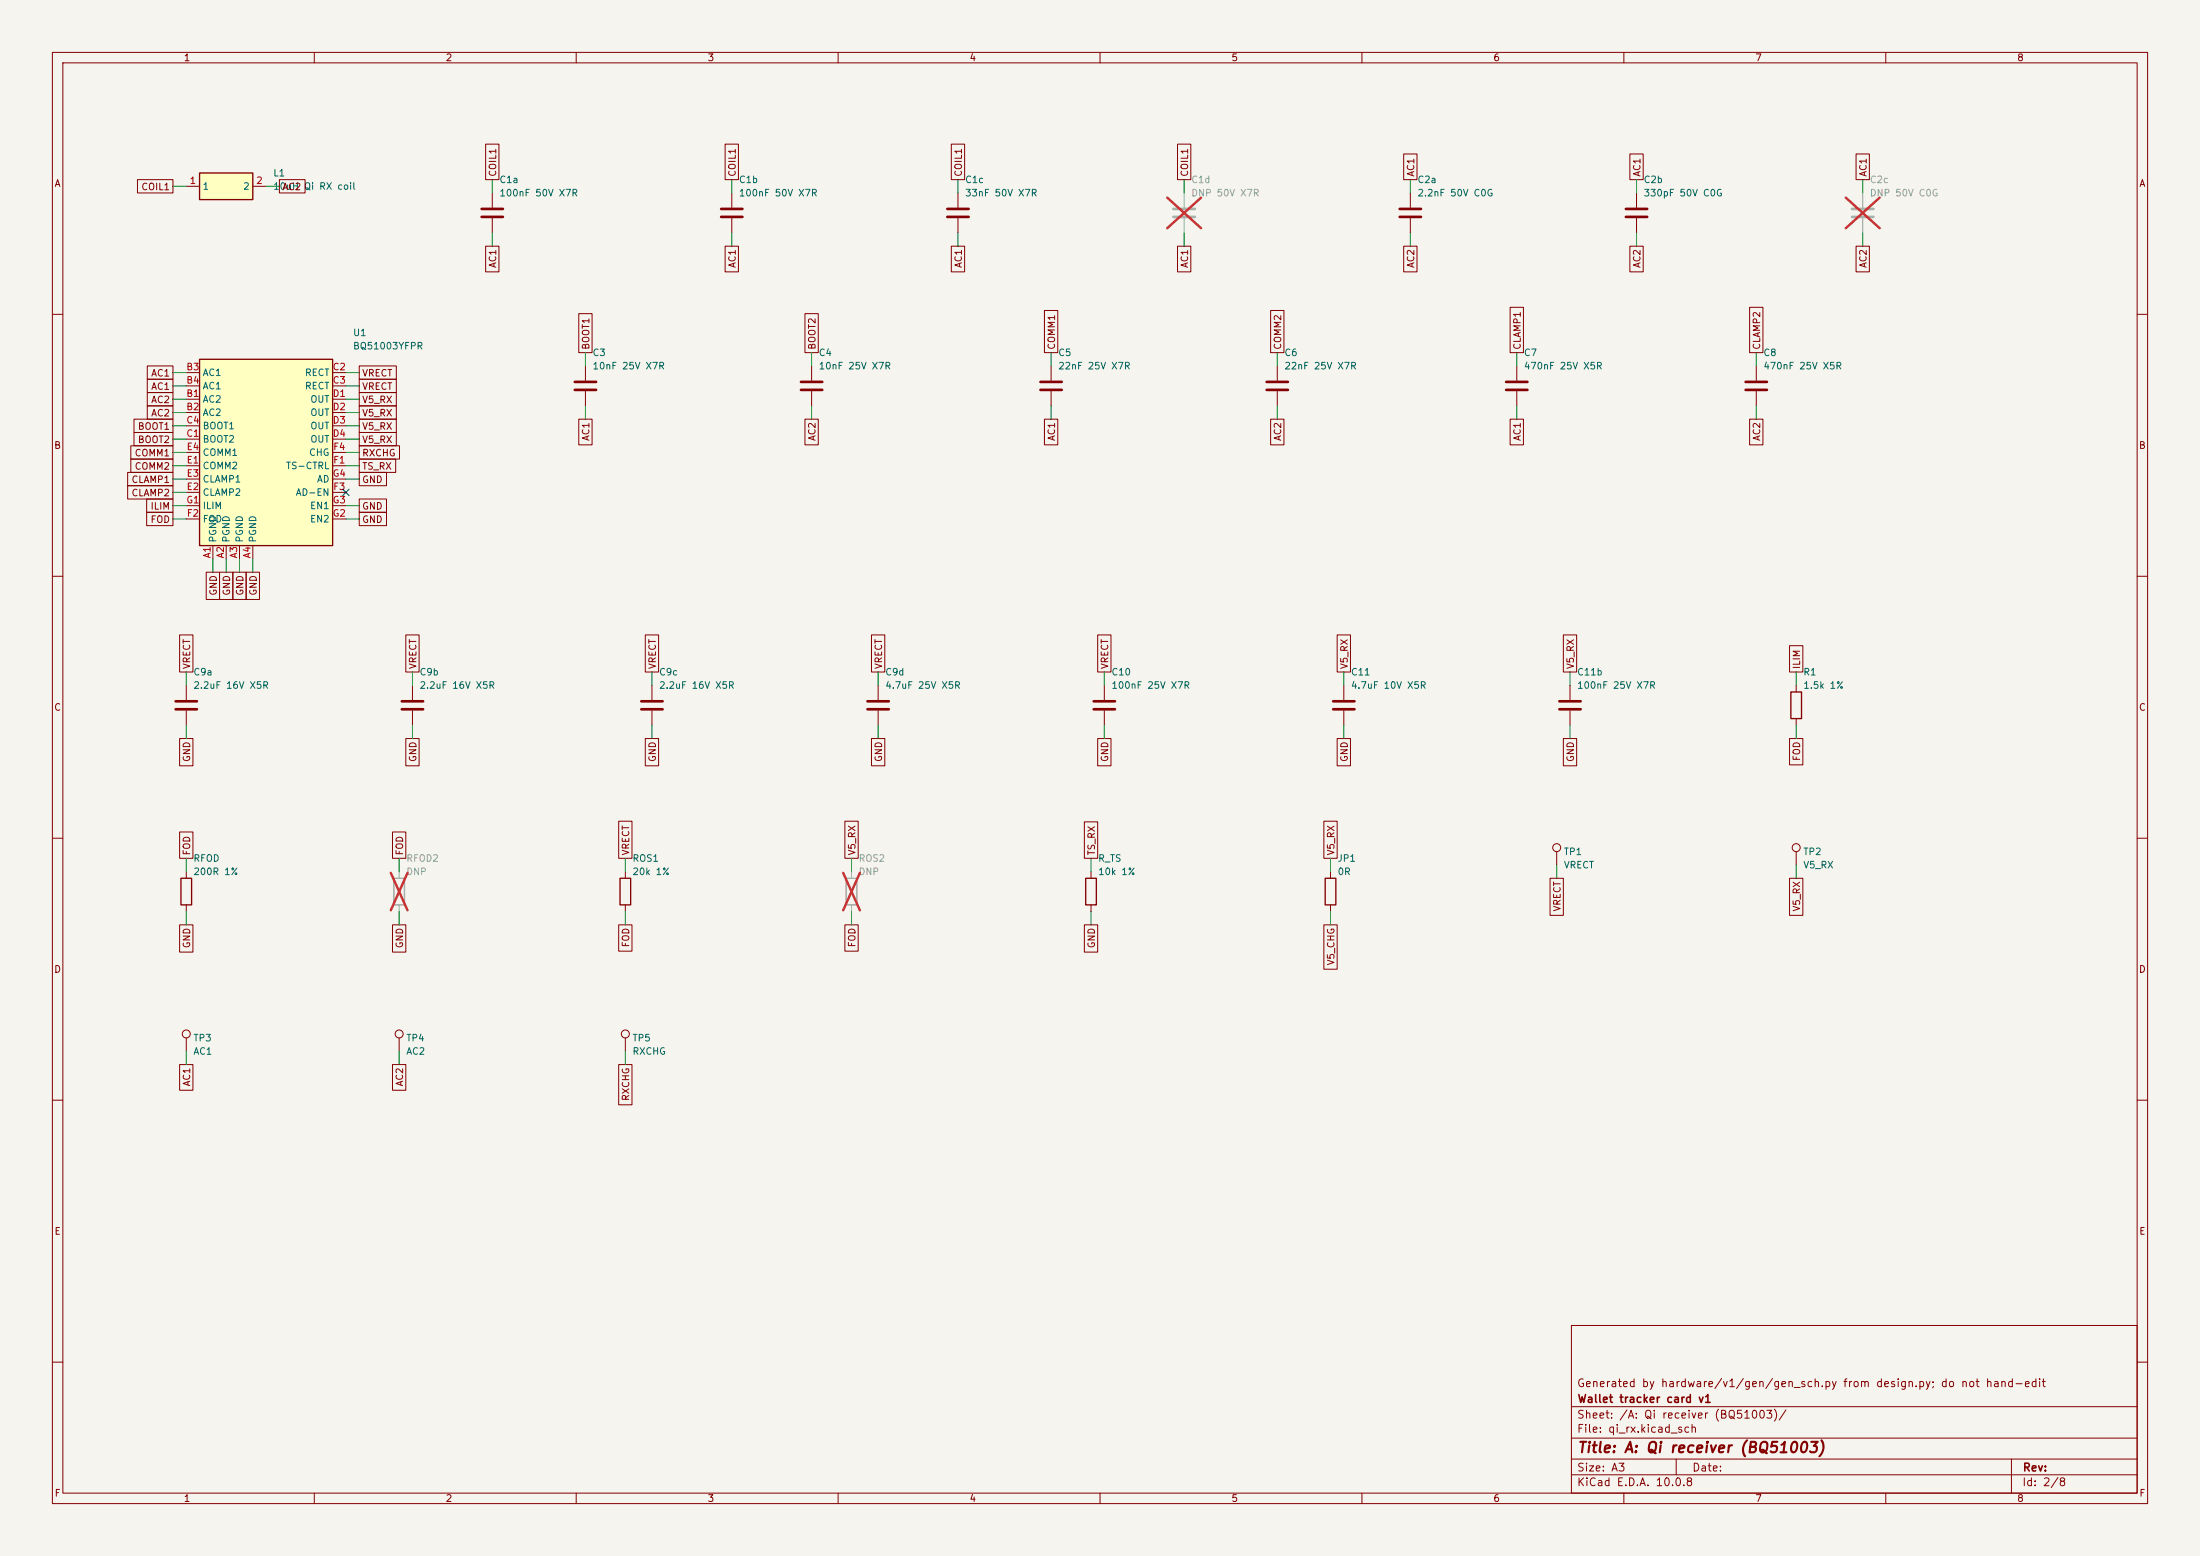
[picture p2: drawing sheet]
<svg xmlns="http://www.w3.org/2000/svg" width="420mm" height="297mm" viewBox="0 0 420 297" stroke-linecap="round" stroke-linejoin="round" font-family="sans-serif">
<path d="M0 0h420v297h-420z" fill="#f5f4ef" stroke="#f5f4ef" stroke-width=".19"/>
<g fill="none" stroke="#840000" stroke-width=".19">
<path d="M10 10h400v277h-400zM12 12h396v273h-396zM60 10v2M110 10v2M160 10v2M210 10v2M260 10v2M310 10v2M360 10v2M94 36.8v2.8M139.7 36.8v2.8M182.9 36.8v2.8"/>
<path d="M312.4 36.8v2.8M94 41.7v2.8M139.7 41.7v2.8M182.9 41.7v2.8M312.4 41.7v2.8M10 60h2M111.8 69.9v2.7M111.8 74.7v2.8M154.9 69.9v2.7M154.9 74.7v2.8M335.3 69.9v2.7M335.3 74.7v2.8"/>
<path d="M408 60h2M10 110h2M408 110h2M299.7 130.8v2.8M299.7 135.6v2.8M342.9 130.8v1.3M342.9 137.2v1.2M10 160h2M408 160h2M254 166.4v1.2M254 172.7v1.3M297.2 162.6v2.5"/>
<path d="M342.9 162.6v2.5M35.6 198.1v2.6M119.4 198.1v2.6M10 210h2M408 210h2M300 253h108v32h-108zM10 260h2M300 278.5h108M300 274.5h108M300 268.5h108M320 278.5v3M384 278.5v6.5"/>
<path d="M408 260h2M60 285v2M110 285v2M160 285v2M210 285v2M260 285v2M300 281.5h108M310 285v2M360 285v2"/>
<circle cx="297.2" cy="161.8" r=".76"/>
<circle cx="342.9" cy="161.8" r=".76"/>
<circle cx="35.6" cy="197.4" r=".76"/>
<circle cx="119.4" cy="197.4" r=".76"/>
</g>
<path d="M224 39.9h4.1M353.6 39.9h4M224 41.4h4.1M353.6 41.4h4" fill="none" stroke="#9c9b98" stroke-width=".51"/>
<path d="M226.1 36.8v2.8M355.6 36.8v2.8M226.1 41.7v2.8M355.6 41.7v2.8M162.6 166.4v1.2M162.6 172.7v1.3" fill="none" stroke="#9c9b98" stroke-width=".19"/>
<path d="M222.8 37.7l6.5 5.9M229.3 37.7l-6.5 5.9M352.4 37.7l6.4 5.9M358.8 37.7l-6.4 5.9M161 166.6l3.2 7.2M164.2 166.6l-3.2 7.2" fill="none" stroke="#e12e31" stroke-width=".46"/>
<g fill="none" stroke="#840000" stroke-width=".51">
<path d="M91.9 39.9h4.1M137.7 39.9h4M180.8 39.9h4.1M310.4 39.9h4.1M91.9 41.4h4.1M137.7 41.4h4M180.8 41.4h4.1M310.4 41.4h4.1M109.7 72.9h4.1M109.7 74.4h4.1M152.9 72.9h4.1M152.9 74.4h4.1"/>
<path d="M333.2 72.9h4.1M333.2 74.4h4.1M297.7 133.9h4.1M297.7 135.4h4.1"/>
</g>
<path d="M341.9 132.1h2v5.1h-2zM253 167.6h2v5.1h-2z" fill="none" stroke="#840000" stroke-width=".25"/>
<path d="M161.5 167.6h2.1v5.1h-2.1z" fill="none" stroke="#9c9b98" stroke-width=".25"/>
<path d="M38.1 33h10.2v5.1h-10.2z" fill="#ffffc2"/>
<path d="M38.1 33h10.2v5.1h-10.2zM207.3 167.6h2v5.1h-2z" fill="none" stroke="#840000" stroke-width=".25"/>
<path d="M35.6 35.6h2.5M48.3 35.6h2.5M200.7 69.9v2.7M200.7 74.7v2.8M78.7 130.8v2.8M78.7 135.6v2.8M210.8 130.8v2.8M210.8 135.6v2.8M256.5 130.8v2.8M256.5 135.6v2.8M208.3 166.4v1.2M208.3 172.7v1.3" fill="none" stroke="#840000" stroke-width=".19"/>
<path d="M198.6 72.9h4.1M198.6 74.4h4.1M76.7 133.9h4.1M76.7 135.4h4.1M208.8 133.9h4.1M208.8 135.4h4.1M254.5 133.9h4.1M254.5 135.4h4.1" fill="none" stroke="#840000" stroke-width=".51"/>
<path d="M38.1 68.6h25.4v35.5h-25.4z" fill="#ffffc2"/>
<path d="M38.1 68.6h25.4v35.5h-25.4zM34.5 167.6h2.1v5.1h-2.1zM118.4 167.6h2v5.1h-2z" fill="none" stroke="#840000" stroke-width=".25"/>
<g fill="none" stroke="#840000" stroke-width=".19">
<path d="M26.2 34.3h6.8v2.5h-6.8zM53.3 34.3h4.9v2.5h-4.9zM92.7 27.5h2.6v6.8h-2.6zM138.4 27.5h2.6v6.8h-2.6zM181.6 27.5h2.6v6.8h-2.6zM224.8 27.5h2.5v6.8h-2.5zM268 29.4h2.5v4.9h-2.5zM269.2 36.8v2.8M311.1 29.4h2.6v4.9h-2.6zM354.3 29.4h2.6v4.9h-2.6zM92.7 47h2.6v4.9h-2.6zM110.5 59.9h2.5v7.4h-2.5z"/>
<path d="M138.4 47h2.6v4.9h-2.6zM153.7 59.9h2.5v7.4h-2.5zM181.6 47h2.6v4.9h-2.6zM199.4 59.3h2.5v8h-2.5zM224.8 47h2.5v4.9h-2.5zM242.6 59.3h2.5v8h-2.5zM268 47h2.5v4.9h-2.5zM269.2 41.7v2.8M288.3 58.7h2.5v8.6h-2.5zM311.1 47h2.6v4.9h-2.6zM334 58.7h2.6v8.6h-2.6zM354.3 47h2.6v4.9h-2.6z"/>
<path d="M28.1 77.5h4.9v2.5h-4.9zM28.1 74.9h4.9v2.6h-4.9zM28.1 72.4h4.9v2.5h-4.9zM28.1 69.8h4.9v2.6h-4.9zM35.6 76.2h2.5M35.6 78.7h2.5M35.6 71.1h2.5M35.6 73.7h2.5M63.5 76.2h2.5M63.5 78.7h2.5M63.5 71.1h2.5M63.5 73.7h2.5"/>
<path d="M68.6 74.9h7.1v2.6h-7.1zM68.6 77.5h7.1v2.5h-7.1zM68.6 72.4h7.1v2.5h-7.1zM68.6 69.8h7.1v2.6h-7.1zM243.8 69.9v2.7M243.8 74.7v2.8M289.6 69.9v2.7M289.6 74.7v2.8M24.4 90.2h8.6v2.5h-8.6zM24.4 92.7h8.6v2.6h-8.6zM25 85.1h8v2.5h-8zM25 87.6h8v2.6h-8z"/>
<path d="M25.6 82.5h7.4v2.6h-7.4zM25.6 80h7.4v2.6h-7.4zM28 97.8h5v2.5h-5zM28 95.2h5v2.6h-5zM35.6 83.8h2.5M35.6 81.3h2.5M35.6 88.9h2.5M35.6 94h2.5M35.6 91.4h2.5M35.6 86.4h2.5M35.6 99.1h2.5M35.6 96.5h2.5"/>
<path d="M63.5 83.8h2.5M63.5 81.3h2.5M63.5 88.9h2.5M63.5 94h2.5M63.5 91.4h2.5M63.5 86.4h2.5M63.5 99.1h2.5M63.5 96.5h2.5M68.6 97.8h5.2v2.5h-5.2zM68.6 95.2h5.2v2.6h-5.2zM68.6 87.6h6.9v2.6h-6.9zM68.6 85.1h7.7v2.5h-7.7z"/>
<path d="M68.6 82.5h7.1v2.6h-7.1zM68.6 80h7.1v2.6h-7.1zM68.6 90.2h5.2v2.5h-5.2zM110.5 80h2.5v4.9h-2.5zM153.7 80h2.5v4.9h-2.5zM199.4 80h2.5v4.9h-2.5zM242.6 80h2.5v4.9h-2.5zM288.3 80h2.5v4.9h-2.5zM334 80h2.6v4.9h-2.6zM39.4 109.2h2.5v5.2h-2.5zM40.6 104.1v2.6M41.9 109.2h2.6v5.2h-2.6z"/>
<path d="M43.2 104.1v2.6M44.4 109.2h2.6v5.2h-2.6zM45.7 104.1v2.6M47 109.2h2.5v5.2h-2.5zM48.3 104.1v2.6M34.3 121.2h2.5v7.1h-2.5zM35.6 130.8v2.8M35.6 135.6v2.8M77.5 121.2h2.5v7.1h-2.5zM123.2 121.2h2.5v7.1h-2.5zM124.5 130.8v2.8M124.5 135.6v2.8"/>
<path d="M166.4 121.2h2.5v7.1h-2.5zM167.6 130.8v2.8M167.6 135.6v2.8M209.5 121.2h2.6v7.1h-2.6zM255.3 121.2h2.5v7.1h-2.5zM298.4 121.2h2.6v7.1h-2.6zM341.6 123.2h2.6v5.1h-2.6zM34.3 158.8h2.5v5h-2.5zM34.3 141h2.5v5.2h-2.5zM74.9 158.8h2.6v5h-2.6zM77.5 141h2.5v5.2h-2.5zM118.1 156.8h2.6v7h-2.6z"/>
<path d="M123.2 141h2.5v5.2h-2.5zM161.3 156.8h2.5v7h-2.5zM166.4 141h2.5v5.2h-2.5zM207 156.9h2.6v6.9h-2.6zM209.5 141h2.6v5.2h-2.6zM252.7 156.8h2.6v7h-2.6zM255.3 141h2.5v5.2h-2.5zM298.4 141h2.6v5.2h-2.6zM341.6 141h2.6v5h-2.6zM34.3 176.5h2.5v5.2h-2.5zM35.6 166.4v1.2M35.6 172.7v1.3"/>
<path d="M74.9 176.5h2.6v5.2h-2.6zM118.1 176.5h2.6v5.1h-2.6zM119.4 166.4v1.2M119.4 172.7v1.3M161.3 176.5h2.5v5.1h-2.5zM207 176.5h2.6v5.2h-2.6zM252.7 176.5h2.6v8.5h-2.6zM295.9 167.6h2.6v7.1h-2.6zM341.6 167.6h2.6v7.1h-2.6zM76.2 198.1v2.6M34.3 203.2h2.5v4.9h-2.5zM74.9 203.2h2.6v4.9h-2.6z"/>
<path d="M118.1 203.2h2.6v7.7h-2.6z"/>
<circle cx="76.2" cy="197.4" r=".76"/>
</g>
<path d="M267.2 39.9h4.1M267.2 41.4h4.1M241.8 72.9h4.1M241.8 74.4h4.1M287.5 72.9h4.1M287.5 74.4h4.1M33.5 133.9h4.1M33.5 135.4h4.1M122.4 133.9h4.1M122.4 135.4h4.1M165.6 133.9h4.1M165.6 135.4h4.1" fill="none" stroke="#840000" stroke-width=".51"/>
<path d="M75.2 167.6h2v5.1h-2z" fill="none" stroke="#9c9b98" stroke-width=".25"/>
<path d="M76.2 166.4v1.2M76.2 172.7v1.3" fill="none" stroke="#9c9b98" stroke-width=".19"/>
<path d="M74.6 166.6l3.2 7.2M77.8 166.6l-3.2 7.2" fill="none" stroke="#e12e31" stroke-width=".46"/>
<g fill="none" stroke="#009600" stroke-width=".19">
<path d="M33 35.6h2.6M50.8 35.6h2.5M94 34.3v2.5M139.7 34.3v2.5M182.9 34.3v2.5M226.1 34.3v2.5M269.2 34.3v2.5M312.4 34.3v2.5M355.6 34.3v2.5M94 44.5v2.5M139.7 44.5v2.5M182.9 44.5v2.5"/>
<path d="M226.1 44.5v2.5M269.2 44.5v2.5M312.4 44.5v2.5M355.6 44.5v2.5M33 71.1h2.6M33 73.7h2.6M33 76.2h2.6M33 78.7h2.6M66 71.1h2.6M66 73.7h2.6M66 76.2h2.6M66 78.7h2.6"/>
<path d="M111.8 67.3v2.6M111.8 77.5v2.5M154.9 67.3v2.6M154.9 77.5v2.5M200.7 67.3v2.6M200.7 77.5v2.5M243.8 67.3v2.6M243.8 77.5v2.5M289.6 67.3v2.6M289.6 77.5v2.5M335.3 67.3v2.6M335.3 77.5v2.5"/>
<path d="M33 99.1h2.6M33 96.5h2.6M33 91.4h2.6M33 88.9h2.6M33 86.4h2.6M33 81.3h2.6M33 83.8h2.6M33 94h2.6M66 99.1h2.6M66 96.5h2.6M66 91.4h2.6M66 88.9h2.6"/>
<path d="M66 86.4h2.6M66 81.3h2.6M66 83.8h2.6M40.6 106.7v2.5M43.2 106.7v2.5M45.7 106.7v2.5M48.3 106.7v2.5M35.6 128.3v2.5M35.6 138.4v2.6M78.7 128.3v2.5M78.7 138.4v2.6M124.5 128.3v2.5"/>
<path d="M124.5 138.4v2.6M167.6 128.3v2.5M167.6 138.4v2.6M210.8 128.3v2.5M210.8 138.4v2.6M256.5 128.3v2.5M256.5 138.4v2.6M299.7 128.3v2.5M299.7 138.4v2.6M342.9 128.3v2.5M342.9 138.4v2.6M35.6 163.8v2.6"/>
<path d="M35.6 174v2.5M76.2 163.8v2.6M76.2 174v2.5M119.4 163.8v2.6M119.4 174v2.5M162.6 163.8v2.6M162.6 174v2.5M208.3 163.8v2.6M208.3 174v2.5M254 163.8v2.6M254 174v2.5M297.2 165.1v2.5"/>
<path d="M342.9 165.1v2.5M35.6 200.7v2.5M76.2 200.7v2.5M119.4 200.7v2.5"/>
</g>
<path d="M65.4 93.4l1.2 1.2M66.6 93.4l-1.2 1.2" fill="none" stroke="#000084" stroke-width=".19"/>
<text font-size="2" fill="#840000" x="301" y="277.8">Title: A: Qi receiver (BQ51003)</text>
<g font-size="1.5" fill="#840000">
<text x="300.9" y="265.1">Generated by hardware/v1/gen/gen_sch.py from design.py; do not hand-edit</text>
<text x="301" y="268.1">Wallet tracker card v1</text>
<text x="300.9" y="273.8">File: qi_rx.kicad_sch</text>
<text x="300.9" y="271.1">Sheet: /A: Qi receiver (BQ51003)/</text>
<text x="300.9" y="281.2">Size: A3</text>
<text x="322.9" y="281.2">Date:</text>
<text x="386" y="281.2">Rev:</text>
<text x="300.9" y="284">KiCad E.D.A. 10.0.8</text>
<text x="385.9" y="284">Id: 2/8</text>
</g>
<g font-size="1.3" fill="#840000">
<text x="35" y="12">1</text>
<text x="85" y="12">2</text>
<text x="135" y="12">3</text>
<text x="185" y="12">4</text>
<text x="235" y="12">5</text>
<text x="285" y="12">6</text>
<text x="335" y="12">7</text>
<text x="385" y="12">8</text>
<text x="10.3" y="36">A</text>
<text x="95" y="33.8" transform="rotate(-90 95 33.8)">COIL1</text>
<text x="140.8" y="33.8" transform="rotate(-90 140.8 33.8)">COIL1</text>
<text x="183.9" y="33.8" transform="rotate(-90 183.9 33.8)">COIL1</text>
<text x="227.1" y="33.8" transform="rotate(-90 227.1 33.8)">COIL1</text>
<text x="270.3" y="33.8" transform="rotate(-90 270.3 33.8)">AC1</text>
<text x="313.5" y="33.8" transform="rotate(-90 313.5 33.8)">AC1</text>
<text x="356.7" y="33.8" transform="rotate(-90 356.7 33.8)">AC1</text>
<text x="408.3" y="36">A</text>
<text x="26.9" y="36.6">COIL1</text>
<text x="53.8" y="36.6">AC2 Qi RX coil</text>
<text x="95" y="51.3" transform="rotate(-90 95 51.3)">AC1</text>
<text x="140.8" y="51.3" transform="rotate(-90 140.8 51.3)">AC1</text>
<text x="183.9" y="51.3" transform="rotate(-90 183.9 51.3)">AC1</text>
<text x="227.1" y="51.3" transform="rotate(-90 227.1 51.3)">AC1</text>
<text x="270.3" y="51.3" transform="rotate(-90 270.3 51.3)">AC2</text>
<text x="313.5" y="51.3" transform="rotate(-90 313.5 51.3)">AC2</text>
<text x="356.7" y="51.3" transform="rotate(-90 356.7 51.3)">AC2</text>
<text x="112.8" y="66.9" transform="rotate(-90 112.8 66.9)">BOOT1</text>
<text x="156" y="66.9" transform="rotate(-90 156 66.9)">BOOT2</text>
<text x="201.7" y="66.9" transform="rotate(-90 201.7 66.9)">COMM1</text>
<text x="244.9" y="66.9" transform="rotate(-90 244.9 66.9)">COMM2</text>
<text x="290.6" y="66.9" transform="rotate(-90 290.6 66.9)">CLAMP1</text>
<text x="336.3" y="66.9" transform="rotate(-90 336.3 66.9)">CLAMP2</text>
<text x="28.7" y="77.3">AC2</text>
<text x="28.7" y="74.7">AC1</text>
<text x="28.7" y="72.2">AC1</text>
<text x="69" y="77.3">V5_RX</text>
<text x="69" y="74.7">VRECT</text>
<text x="69" y="72.2">VRECT</text>
<text x="26.2" y="82.3">BOOT1</text>
<text x="28.7" y="79.8">AC2</text>
<text x="69" y="82.3">V5_RX</text>
<text x="69" y="79.8">V5_RX</text>
<text x="10.2" y="86">B</text>
<text x="25.6" y="87.4">COMM1</text>
<text x="25.6" y="90">COMM2</text>
<text x="26.2" y="84.9">BOOT2</text>
<text x="69" y="90">TS_RX</text>
<text x="69" y="87.4">RXCHG</text>
<text x="69" y="84.9">V5_RX</text>
<text x="112.8" y="84.3" transform="rotate(-90 112.8 84.3)">AC1</text>
<text x="156" y="84.3" transform="rotate(-90 156 84.3)">AC2</text>
<text x="201.7" y="84.3" transform="rotate(-90 201.7 84.3)">AC1</text>
<text x="244.9" y="84.3" transform="rotate(-90 244.9 84.3)">AC2</text>
<text x="290.6" y="84.3" transform="rotate(-90 290.6 84.3)">AC1</text>
<text x="336.3" y="84.3" transform="rotate(-90 336.3 84.3)">AC2</text>
<text x="408.2" y="86">B</text>
<text x="25" y="92.5">CLAMP1</text>
<text x="25" y="95">CLAMP2</text>
<text x="69" y="92.5">GND</text>
<text x="28.6" y="100.1">FOD</text>
<text x="28.6" y="97.6">ILIM</text>
<text x="69" y="100.1">GND</text>
<text x="69" y="97.6">GND</text>
<text x="41.7" y="113.8" transform="rotate(-90 41.7 113.8)">GND</text>
<text x="44.2" y="113.8" transform="rotate(-90 44.2 113.8)">GND</text>
<text x="46.8" y="113.8" transform="rotate(-90 46.8 113.8)">GND</text>
<text x="49.3" y="113.8" transform="rotate(-90 49.3 113.8)">GND</text>
<text x="36.6" y="127.8" transform="rotate(-90 36.6 127.8)">VRECT</text>
<text x="79.8" y="127.8" transform="rotate(-90 79.8 127.8)">VRECT</text>
<text x="125.5" y="127.8" transform="rotate(-90 125.5 127.8)">VRECT</text>
<text x="168.7" y="127.8" transform="rotate(-90 168.7 127.8)">VRECT</text>
<text x="211.9" y="127.8" transform="rotate(-90 211.9 127.8)">VRECT</text>
<text x="257.6" y="127.8" transform="rotate(-90 257.6 127.8)">V5_RX</text>
<text x="300.8" y="127.8" transform="rotate(-90 300.8 127.8)">V5_RX</text>
<text x="344" y="127.8" transform="rotate(-90 344 127.8)">ILIM</text>
<text x="10.2" y="136">C</text>
<text x="408.2" y="136">C</text>
<text x="36.6" y="145.5" transform="rotate(-90 36.6 145.5)">GND</text>
<text x="79.8" y="145.5" transform="rotate(-90 79.8 145.5)">GND</text>
<text x="125.5" y="145.5" transform="rotate(-90 125.5 145.5)">GND</text>
<text x="168.7" y="145.5" transform="rotate(-90 168.7 145.5)">GND</text>
<text x="211.9" y="145.5" transform="rotate(-90 211.9 145.5)">GND</text>
<text x="257.6" y="145.5" transform="rotate(-90 257.6 145.5)">GND</text>
<text x="300.8" y="145.5" transform="rotate(-90 300.8 145.5)">GND</text>
<text x="344" y="145.4" transform="rotate(-90 344 145.4)">FOD</text>
<text x="36.6" y="163.4" transform="rotate(-90 36.6 163.4)">FOD</text>
<text x="77.3" y="163.4" transform="rotate(-90 77.3 163.4)">FOD</text>
<text x="120.4" y="163.4" transform="rotate(-90 120.4 163.4)">VRECT</text>
<text x="163.6" y="163.4" transform="rotate(-90 163.6 163.4)">V5_RX</text>
<text x="209.3" y="163.4" transform="rotate(-90 209.3 163.4)">TS_RX</text>
<text x="255.1" y="163.4" transform="rotate(-90 255.1 163.4)">V5_RX</text>
<text x="298.2" y="174.1" transform="rotate(-90 298.2 174.1)">VRECT</text>
<text x="344" y="174.1" transform="rotate(-90 344 174.1)">V5_RX</text>
<text x="10.2" y="186">D</text>
<text x="36.6" y="181.1" transform="rotate(-90 36.6 181.1)">GND</text>
<text x="77.3" y="181.1" transform="rotate(-90 77.3 181.1)">GND</text>
<text x="120.4" y="180.9" transform="rotate(-90 120.4 180.9)">FOD</text>
<text x="163.6" y="180.9" transform="rotate(-90 163.6 180.9)">FOD</text>
<text x="209.3" y="181.1" transform="rotate(-90 209.3 181.1)">GND</text>
<text x="255.1" y="184.4" transform="rotate(-90 255.1 184.4)">V5_CHG</text>
<text x="408.2" y="186">D</text>
<text x="36.6" y="207.5" transform="rotate(-90 36.6 207.5)">AC1</text>
<text x="77.3" y="207.5" transform="rotate(-90 77.3 207.5)">AC2</text>
<text x="120.4" y="210.3" transform="rotate(-90 120.4 210.3)">RXCHG</text>
<text x="10.3" y="236">E</text>
<text x="408.3" y="236">E</text>
<text x="10.3" y="286">F</text>
<text x="35" y="287">1</text>
<text x="85" y="287">2</text>
<text x="135" y="287">3</text>
<text x="185" y="287">4</text>
<text x="235" y="287">5</text>
<text x="285" y="287">6</text>
<text x="335" y="287">7</text>
<text x="385" y="287">8</text>
<text x="408.3" y="286">F</text>
</g>
<g font-size="1.3" fill="#a90000">
<text x="36.1" y="35.4">1</text>
<text x="48.8" y="35.4">2</text>
<text x="35.5" y="71">B3</text>
<text x="63.4" y="71">C2</text>
<text x="35.5" y="76.1">B1</text>
<text x="35.5" y="73.5">B4</text>
<text x="63.4" y="73.5">C3</text>
<text x="63.4" y="76.1">D1</text>
<text x="35.5" y="78.6">B2</text>
<text x="35.5" y="83.7">C1</text>
<text x="35.5" y="81.1">C4</text>
<text x="63.4" y="78.6">D2</text>
<text x="63.4" y="81.1">D3</text>
<text x="63.4" y="83.7">D4</text>
<text x="35.5" y="88.8">E1</text>
<text x="35.5" y="86.2">E4</text>
<text x="63.5" y="88.8">F1</text>
<text x="63.5" y="86.2">F4</text>
<text x="35.5" y="93.8">E2</text>
<text x="35.5" y="91.3">E3</text>
<text x="63.4" y="91.3">G4</text>
<text x="63.5" y="93.8">F3</text>
<text x="35.5" y="96.4">G1</text>
<text x="35.6" y="98.9">F2</text>
<text x="63.4" y="98.9">G2</text>
<text x="63.4" y="96.4">G3</text>
<text x="40.5" y="106.7" transform="rotate(-90 40.5 106.7)">A1</text>
<text x="43" y="106.7" transform="rotate(-90 43 106.7)">A2</text>
<text x="45.6" y="106.7" transform="rotate(-90 45.6 106.7)">A3</text>
<text x="48.1" y="106.7" transform="rotate(-90 48.1 106.7)">A4</text>
</g>
<g font-size="1.3" fill="#006464">
<text x="52.1" y="34">L1</text>
<text x="95.2" y="35.3">C1a</text>
<text x="141" y="35.3">C1b</text>
<text x="184.1" y="35.3">C1c</text>
<text x="270.5" y="35.3">C2a</text>
<text x="313.7" y="35.3">C2b</text>
<text x="38.6" y="36.5">1</text>
<text x="46.3" y="36.5">2</text>
<text x="52.1" y="36.5">10uH</text>
<text x="95.2" y="37.8">100nF 50V X7R</text>
<text x="141" y="37.8">100nF 50V X7R</text>
<text x="184.1" y="37.8">33nF 50V X7R</text>
<text x="270.5" y="37.8">2.2nF 50V C0G</text>
<text x="313.7" y="37.8">330pF 50V C0G</text>
<text x="67.3" y="64.5">U1</text>
<text x="67.3" y="67">BQ51003YFPR</text>
<text x="113" y="68.3">C3</text>
<text x="113" y="70.8">10nF 25V X7R</text>
<text x="156.2" y="68.3">C4</text>
<text x="156.2" y="70.8">10nF 25V X7R</text>
<text x="201.9" y="68.3">C5</text>
<text x="201.9" y="70.8">22nF 25V X7R</text>
<text x="245.1" y="68.3">C6</text>
<text x="245.1" y="70.8">22nF 25V X7R</text>
<text x="290.8" y="68.3">C7</text>
<text x="290.8" y="70.8">470nF 25V X5R</text>
<text x="336.5" y="68.3">C8</text>
<text x="336.5" y="70.8">470nF 25V X5R</text>
<text x="38.6" y="77.2">AC2</text>
<text x="38.6" y="72.1">AC1</text>
<text x="38.6" y="74.6">AC1</text>
<text x="58.1" y="72.1">RECT</text>
<text x="58.1" y="74.6">RECT</text>
<text x="59.1" y="77.2">OUT</text>
<text x="38.6" y="79.7">AC2</text>
<text x="38.6" y="82.2">BOOT1</text>
<text x="59.1" y="79.7">OUT</text>
<text x="59.1" y="82.2">OUT</text>
<text x="38.6" y="84.8">BOOT2</text>
<text x="38.6" y="89.9">COMM2</text>
<text x="38.6" y="87.3">COMM1</text>
<text x="54.5" y="89.9">TS-CTRL</text>
<text x="58.9" y="87.3">CHG</text>
<text x="59.1" y="84.8">OUT</text>
<text x="38.6" y="94.9">CLAMP2</text>
<text x="38.6" y="92.4">CLAMP1</text>
<text x="56.4" y="94.9">AD-EN</text>
<text x="60.4" y="92.4">AD</text>
<text x="38.6" y="100">FOD</text>
<text x="38.6" y="97.5">ILIM</text>
<text x="59.1" y="100">EN2</text>
<text x="59.1" y="97.5">EN1</text>
<text x="41.6" y="103.7" transform="rotate(-90 41.6 103.7)">PGND</text>
<text x="44.1" y="103.7" transform="rotate(-90 44.1 103.7)">PGND</text>
<text x="46.7" y="103.7" transform="rotate(-90 46.7 103.7)">PGND</text>
<text x="49.2" y="103.7" transform="rotate(-90 49.2 103.7)">PGND</text>
<text x="36.8" y="129.2">C9a</text>
<text x="36.8" y="131.8">2.2uF 16V X5R</text>
<text x="80" y="129.2">C9b</text>
<text x="80" y="131.8">2.2uF 16V X5R</text>
<text x="125.7" y="129.2">C9c</text>
<text x="125.7" y="131.8">2.2uF 16V X5R</text>
<text x="168.9" y="129.2">C9d</text>
<text x="168.9" y="131.8">4.7uF 25V X5R</text>
<text x="212.1" y="129.2">C10</text>
<text x="212.1" y="131.8">100nF 25V X7R</text>
<text x="257.8" y="129.2">C11</text>
<text x="257.8" y="131.8">4.7uF 10V X5R</text>
<text x="301" y="129.2">C11b</text>
<text x="301" y="131.8">100nF 25V X7R</text>
<text x="344.2" y="129.2">R1</text>
<text x="344.2" y="131.8">1.5k 1%</text>
<text x="36.8" y="164.8">RFOD</text>
<text x="36.8" y="167.3">200R 1%</text>
<text x="120.6" y="164.8">ROS1</text>
<text x="120.6" y="167.3">20k 1%</text>
<text x="209.5" y="164.8">R_TS</text>
<text x="209.5" y="167.3">10k 1%</text>
<text x="255.3" y="164.8">JP1</text>
<text x="255.3" y="167.3">0R</text>
<text x="298.4" y="163.5">TP1</text>
<text x="298.4" y="166.1">VRECT</text>
<text x="344.2" y="163.5">TP2</text>
<text x="344.2" y="166.1">V5_RX</text>
<text x="36.8" y="199.1">TP3</text>
<text x="36.8" y="201.6">AC1</text>
<text x="77.5" y="199.1">TP4</text>
<text x="77.5" y="201.6">AC2</text>
<text x="120.6" y="199.1">TP5</text>
<text x="120.6" y="201.6">RXCHG</text>
</g>
<g font-size="1.3" fill="#939391">
<text x="227.3" y="35.3">C1d</text>
<text x="356.9" y="35.3">C2c</text>
<text x="227.3" y="37.8">DNP 50V X7R</text>
<text x="356.9" y="37.8">DNP 50V C0G</text>
<text x="77.5" y="164.8">RFOD2</text>
<text x="77.5" y="167.3">DNP</text>
<text x="163.8" y="164.8">ROS2</text>
<text x="163.8" y="167.3">DNP</text>
</g>
</svg>
